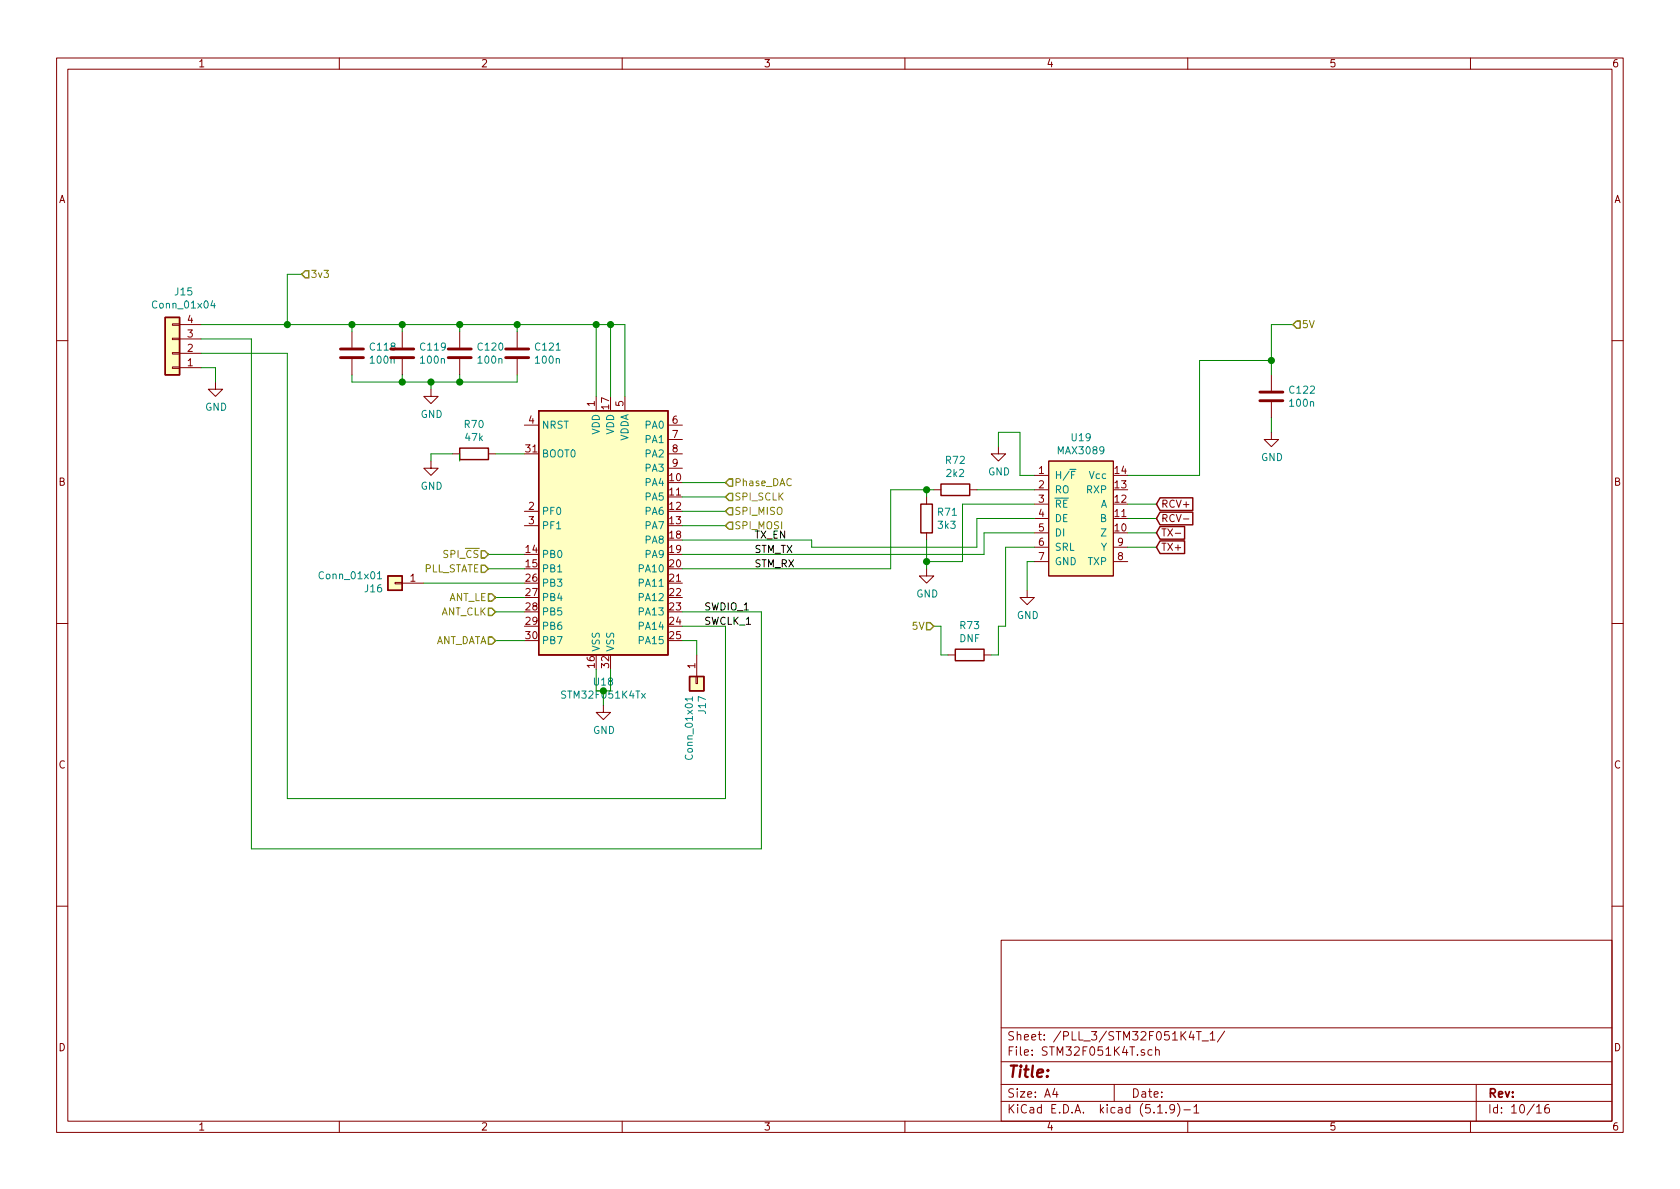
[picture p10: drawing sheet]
<svg xmlns="http://www.w3.org/2000/svg" width="297mm" height="210mm" viewBox="0 0 297 210" stroke-linecap="round" stroke-linejoin="round" font-family="sans-serif">
<g fill="none" stroke="#840000" stroke-width=".18">
<path d="M10 10.3h277v189.9h-277zM12 12.2h273v186.1h-273zM60 10.3v1.9M110 10.3v1.9M160 10.3v1.9M210 10.3v1.9M260 10.3v1.9M30.5 57.3h1.2v.2h-1.2zM30.5 59.8h1.2v.3h-1.2zM31.7 59.9h3.9M31.7 57.4h3.9M62.2 58.7v2.8"/>
<path d="M71.1 58.7v2.8M81.3 58.7v2.8M91.4 58.7v2.8M10 60.2h2M30.5 64.9h1.2v.2h-1.2zM30.5 62.4h1.2v.2h-1.2zM31.7 65h3.9M31.7 62.5h3.9M38.1 67.6v1.2h1.3l-1.3 1.3-1.3-1.3h1.3M62.2 63.5v2.8M71.1 63.5v2.8M76.2 68.8v1.3h1.3l-1.3 1.3-1.3-1.3h1.3"/>
<path d="M81.3 63.5v2.8M91.4 63.5v2.8M92.7 75.2h2.5M105.4 70.1v2.5M110.5 70.1v2.5M118.1 75.2h2.5M118.1 77.7h2.5M176.5 79v1.3h1.3l-1.3 1.2-1.2-1.2h1.2M224.8 76.4v1.3h1.3l-1.3 1.3-1.3-1.3h1.3M224.8 66.3v2.8M224.8 71.1v2.8M285 60.2h2"/>
<path d="M76.2 81.5v1.3h1.3l-1.3 1.3-1.3-1.3h1.3M80 80.3h1.3M86.4 80.3h1.2M92.7 90.4h2.5M92.7 93h2.5M118.1 80.3h2.5M118.1 82.8h2.5M163.8 87.9v1.2M163.8 94.2v1.3M165.1 86.6h1.3M171.4 86.6h1.3M182.9 86.6h2.5"/>
<path d="M182.9 84.1h2.5M182.9 89.1h2.5M182.9 91.7h2.5M182.9 94.2h2.5M182.9 96.8h2.5M182.9 99.3h2.5M185.4 81.5h11.4v20.3h-11.4zM196.8 96.8h2.6M196.8 99.3h2.6M207.8 94.3h1M209.2 91.8h1M10 110.3h2"/>
<path d="M69.8 103h1.3v.2h-1.3zM71.1 103.1h3.8M123.1 119.6h.2v1.3h-.2zM123.2 115.8v3.8M163.8 100.6v1.2h1.3l-1.3 1.3-1.2-1.3h1.2M167.6 115.8h1.3M174 115.8h1.3M181.6 104.4v1.3h1.3l-1.3 1.2-1.3-1.2h1.3M285 110.3h2M106.7 124.7v1.3h1.2l-1.2 1.2-1.3-1.2h1.3M10 160.2h2M177 166.3h108v32h-108z"/>
<path d="M285 160.2h2M60 198.3v1.9M110 198.3v1.9M160 198.3v1.9M177 194.8h108M177 191.8h108M177 187.8h108M177 181.8h108M186.5 192.5l-.4 1h1M186.8 193v1M197 191.8v3M202.3 185.7a.37 .37 0 0 0-.5 .1v.2l.5 .2 .1 .1-.2 .3-.4-.1"/>
<path d="M203.7 185.7l-.4-.1-.3 .3v.6l.3 .1 .4-.1M204.3 185.7h.1a.37 .37 0 0 1 .6 .1v.8M204.3 185.1v1.5M204.7 196.8h.8M206.2 196.7v.1M207.7 196l-.1 .1a.48 .48 0 0 1-.6 .1l-.2-.2 .2-.6a.48 .48 0 0 1 .6 .1 1.27 1.27 0 0 1-.2 1.2l-.4 .1M208.2 195.1a1.71 1.71 0 0 1 0 2.3M209.3 196.3h1.2M210 198.3v1.9M210.6 182.3l-.3 1.1h.9M211 182.9v1M211.1 195.8l.4-.5v1.5"/>
<path d="M211.1 196.8h.9M211.5 182.4h.9M212 182.4v1.5M212.5 184.1h1.2M214 182.8l.4-.4v1.5M214 183.9h.8M216.5 182.3l-1.3 2M260 198.3v1.9M261 191.8v6.5M271.7 195.8l.4-.5v1.5M271.7 196.8h.8M273.8 195.3a.59 .59 0 0 0-.7 .7l.1 .7 .2 .1 .5-.1 .1-.5-.2-.2-.4-.1-.3 .3"/>
</g>
<path d="M29.2 56.1h2.5v10.2h-2.5zM81.3 79.2h5.1v2.1h-5.1zM95.2 72.6h22.9v43.2h-22.9zM162.8 89.1h2v5.1h-2zM166.4 85.6h5v2h-5zM205.1 88h5.8v2.3h-5.8l-.6-1.2zM205.1 90.6h5.8v2.2h-5.8l-.6-1.1zM205.1 95.7h4.3v2.2h-4.3l-.6-1.1zM205.1 93.1h4.3v2.2h-4.3l-.6-1.1zM68.6 101.8h2.5v2.6h-2.5zM121.9 119.6h2.6v2.6h-2.6zM168.9 114.8h5.1v2h-5.1z" fill="none" stroke="#840000" stroke-width=".25"/>
<path d="M60.2 63.2h4.1M60.2 61.7h4.1M69.1 63.2h4.1M69.1 61.7h4.1M79.2 63.2h4.1M79.2 61.7h4.1M89.4 63.2h4.1M89.4 61.7h4.1M222.8 70.9h4M222.8 69.3h4" fill="none" stroke="#840000" stroke-width=".51"/>
<g fill="#ffffc2" stroke="#ffffc2" stroke-width=".18">
<path d="M121.9 119.6h2.6v2.6h-2.6z"/>
<path d="M68.6 101.8h2.5v2.6h-2.5z"/>
<path d="M29.2 56.1h2.5v10.2h-2.5z"/>
<path d="M185.4 81.5h11.4v20.3h-11.4z"/>
<path d="M95.2 72.6h22.9v43.2h-22.9z"/>
</g>
<path d="M37.6 53.2l-.3 .8h.8M37.9 53.6v.9M189.2 83h1M189.5 84h.4M190.1 83.4h-.6v1.2M66.8 101.4l.3-.3v1.3M66.8 102.4h.7M122.4 123.6h-1.2l.3 .3M122.4 123.2v.7" fill="none" stroke="#008484" stroke-width=".18"/>
<g fill="none" stroke="#008400" stroke-width=".18">
<path d="M35.6 57.4h74.9v12.7M35.6 59.9h8.8v90.2h90.2v-41.9h-14M53.3 48.5h-2.5v8.9M62.2 57.4v1.3M71.1 57.4v1.3M81.3 57.4v1.3M91.4 57.4v1.3M105.4 57.4v12.7M107.9 57.4v12.7M228.6 57.4h-3.8v8.9M35.6 65h2.5v2.6M35.6 62.5h15.2v78.7h77.5v-30.5h-7.7"/>
<path d="M62.2 66.3v1.3h29.2v-1.3M71.1 66.3v1.3M76.2 67.6v1.2M81.3 66.3v1.3M176.5 79v-2.6h3.8v7.7h2.6M224.8 63.7h-12.7v20.4h-12.7M224.8 73.9v2.5M80 80.3h-3.8v1.2M81.3 80.3v1.2M86.4 98h6.3M87.6 80.3h5.1M120.6 85.3h7.7"/>
<path d="M120.6 93h7.7M120.6 90.4h7.7M120.6 87.9h7.7M163.8 86.6v1.3M163.8 95.5v5.1M165.1 86.6h-7.6v14h-36.9M172.7 86.6h10.2M182.9 96.8h-5.1v13.9h-1.3v5.1h-1.2M182.9 94.2h-8.9v3.8h-53.4M182.9 89.1h-12.7v10.2h-6.4M182.9 91.7h-10.2v5.1h-29.2v-1.3h-22.9M182.9 99.3h-1.3v5.1"/>
<path d="M199.4 89.1h5.1M199.4 91.7h5.1M199.4 94.2h5.1M199.4 96.8h5.1M74.9 103.1h17.8M86.4 100.6h6.3M87.6 108.2h5.1M87.6 113.3h5.1M87.6 105.7h5.1M105.4 118.4v3.8M107.9 118.4v3.8M120.6 113.3h2.6v2.5"/>
<path d="M165.1 110.7h1.3v5.1h1.2M106.7 122.2v2.5"/>
</g>
<path d="M54 47.9h.6v1.2h-.6l-.7-.6zM229.2 56.8h.7v1.2h-.7l-.6-.6zM85.1 97.4h.6l.7 .6-.7 .7h-.6zM85.1 99.9h.6l.7 .7-.7 .6h-.6zM128.9 89.8h.6v1.3h-.6l-.6-.7zM128.9 92.3h.6v1.3h-.6l-.6-.6zM128.9 87.2h.6v1.3h-.6l-.6-.6zM128.9 84.7h.6v1.3h-.6l-.6-.7zM86.4 105h.6l.6 .7-.6 .6h-.6zM86.4 112.6h.6l.6 .7-.6 .6h-.6zM86.4 107.6h.6l.6 .6-.6 .6h-.6zM163.8 110.1h.7l.6 .6-.6 .7h-.7z" fill="none" stroke="#848400" stroke-width=".25"/>
<g fill="#008400" stroke="#008400" stroke-width=".25">
<circle cx="71.1" cy="57.4" r=".51"/>
<circle cx="163.8" cy="86.6" r=".51"/>
<circle cx="105.4" cy="57.4" r=".51"/>
<circle cx="50.8" cy="57.4" r=".51"/>
<circle cx="108" cy="57.4" r=".51"/>
<circle cx="81.3" cy="57.4" r=".51"/>
<circle cx="76.2" cy="67.6" r=".51"/>
<circle cx="62.2" cy="57.4" r=".51"/>
<circle cx="224.8" cy="63.7" r=".51"/>
<circle cx="91.4" cy="57.4" r=".51"/>
<circle cx="81.3" cy="67.6" r=".51"/>
<circle cx="163.8" cy="99.3" r=".51"/>
<circle cx="71.1" cy="67.6" r=".51"/>
</g>
<text font-size="2.8" fill="#840000" x="178" y="190.5">Title:</text>
<g font-size="2.1" fill="#840000">
<text x="178" y="184">Sheet: /PLL_3/STM32F051K4T_1/</text>
<text x="178" y="186.7">File: STM32F051K4T.sch</text>
<text x="178" y="196.9">KiCad E.D.A. kicad (5.1.9)-1</text>
<text x="178" y="194.1">Size: A4</text>
<text x="200" y="194.1">Date:</text>
<text x="263" y="194.1">Rev:</text>
<text x="263" y="196.9">Id: 10/16</text>
</g>
<g font-size="1.8" fill="#840000">
<text x="35" y="11.9">1</text>
<text x="85" y="11.9">2</text>
<text x="135" y="11.9">3</text>
<text x="185" y="11.9">4</text>
<text x="235" y="11.9">5</text>
<text x="285" y="11.9">6</text>
<text x="10.4" y="35.9">A</text>
<text x="285.4" y="35.9">A</text>
<text x="33.2" y="59.7">3</text>
<text x="33.2" y="57.1">4</text>
<text x="33.2" y="64.8">1</text>
<text x="33.2" y="62.2">2</text>
<text x="105.2" y="71.9" transform="rotate(-90 105.2 71.9)">1</text>
<text x="110.2" y="71.9" transform="rotate(-90 110.2 71.9)">5</text>
<text x="93.5" y="74.9">4</text>
<text x="107.7" y="72.3" transform="rotate(-90 107.7 72.3)">17</text>
<text x="118.9" y="74.9">6</text>
<text x="118.9" y="77.5">7</text>
<text x="93" y="80">31</text>
<text x="118.9" y="80">8</text>
<text x="118.9" y="82.5">9</text>
<text x="183.7" y="83.8">1</text>
<text x="197.2" y="83.8">14</text>
<text x="10.4" y="85.9">B</text>
<text x="118.4" y="85.1">10</text>
<text x="118.4" y="87.6">11</text>
<text x="183.7" y="86.4">2</text>
<text x="183.7" y="88.9">3</text>
<text x="197.2" y="88.9">12</text>
<text x="197.2" y="86.4">13</text>
<text x="205.3" y="89.8">RCV+</text>
<text x="285.4" y="85.9">B</text>
<text x="93.5" y="90.2">2</text>
<text x="93.5" y="92.7">3</text>
<text x="118.4" y="90.2">12</text>
<text x="118.4" y="92.7">13</text>
<text x="118.4" y="95.2">18</text>
<text x="183.7" y="91.4">4</text>
<text x="183.7" y="94">5</text>
<text x="197.2" y="94">10</text>
<text x="197.2" y="91.4">11</text>
<text x="205.3" y="92.3">RCV-</text>
<text x="205.3" y="94.9">TX-</text>
<text x="93" y="97.8">14</text>
<text x="93" y="100.3">15</text>
<text x="118.4" y="97.8">19</text>
<text x="118.4" y="100.3">20</text>
<text x="183.7" y="96.5">6</text>
<text x="183.7" y="99.1">7</text>
<text x="197.6" y="99.1">8</text>
<text x="197.6" y="96.5">9</text>
<text x="205.3" y="97.4">TX+</text>
<text x="72.5" y="102.9">1</text>
<text x="93" y="102.9">26</text>
<text x="93" y="105.4">27</text>
<text x="93" y="107.9">28</text>
<text x="118.4" y="102.9">21</text>
<text x="118.4" y="105.4">22</text>
<text x="118.4" y="107.9">23</text>
<text x="93" y="110.5">29</text>
<text x="93" y="113">30</text>
<text x="118.4" y="110.5">24</text>
<text x="118.4" y="113">25</text>
<text x="105.2" y="118.1" transform="rotate(-90 105.2 118.1)">16</text>
<text x="107.7" y="118.1" transform="rotate(-90 107.7 118.1)">32</text>
<text x="122.9" y="118.2" transform="rotate(-90 122.9 118.2)">1</text>
<text x="10.4" y="135.9">C</text>
<text x="285.4" y="135.9">C</text>
<text x="10.4" y="185.9">D</text>
<text x="285.4" y="185.9">D</text>
<text x="35" y="199.9">1</text>
<text x="85" y="199.9">2</text>
<text x="135" y="199.9">3</text>
<text x="185" y="199.9">4</text>
<text x="235" y="199.9">5</text>
<text x="285" y="199.9">6</text>
</g>
<g font-size="1.8" fill="#008484">
<text x="31" y="52.2">J15</text>
<text x="27.3" y="54.6">Conn_01x04</text>
<text x="65.6" y="62">C118</text>
<text x="65.6" y="64.3">100n</text>
<text x="74.4" y="62">C119</text>
<text x="74.5" y="64.3">100n</text>
<text x="84.6" y="62">C120</text>
<text x="84.7" y="64.3">100n</text>
<text x="94.8" y="62">C121</text>
<text x="94.8" y="64.3">100n</text>
<text x="228.1" y="69.6">C122</text>
<text x="228.2" y="71.9">100n</text>
<text x="36.3" y="72.6">GND</text>
<text x="74.4" y="73.9">GND</text>
<text x="82.2" y="75.7">R70</text>
<text x="82.3" y="78">47k</text>
<text x="95.8" y="75.8">NRST</text>
<text x="106" y="76.9" transform="rotate(-90 106 76.9)">VDD</text>
<text x="108.6" y="76.9" transform="rotate(-90 108.6 76.9)">VDD</text>
<text x="114.2" y="75.8">PA0</text>
<text x="95.8" y="80.9">BOOT0</text>
<text x="111.1" y="78.2" transform="rotate(-90 111.1 78.2)">VDDA</text>
<text x="114.2" y="78.4">PA1</text>
<text x="114.2" y="80.9">PA2</text>
<text x="114.2" y="83.4">PA3</text>
<text x="167.3" y="82">R72</text>
<text x="187.2" y="80.3">MAX3089</text>
<text x="189.5" y="78">U19</text>
<text x="223" y="81.5">GND</text>
<text x="74.4" y="86.6">GND</text>
<text x="114.2" y="86">PA4</text>
<text x="114.2" y="88.5">PA5</text>
<text x="167.4" y="84.3">2k2</text>
<text x="174.7" y="84.1">GND</text>
<text x="186.4" y="84.7">H/F</text>
<text x="186.4" y="87.2">RO</text>
<text x="186.4" y="89.8">RE</text>
<text x="192.2" y="87.2">RXP</text>
<text x="192.7" y="84.7">Vcc</text>
<text x="194.6" y="89.8">A</text>
<text x="95.8" y="91.1">PF0</text>
<text x="95.8" y="93.6">PF1</text>
<text x="114.2" y="91.1">PA6</text>
<text x="114.2" y="93.6">PA7</text>
<text x="165.9" y="91.2">R71</text>
<text x="165.9" y="93.5">3k3</text>
<text x="186.4" y="92.3">DE</text>
<text x="186.4" y="94.9">DI</text>
<text x="194.6" y="92.3">B</text>
<text x="194.7" y="94.9">Z</text>
<text x="95.8" y="98.7">PB0</text>
<text x="95.8" y="101.2">PB1</text>
<text x="113.2" y="101.2">PA10</text>
<text x="114.2" y="96.1">PA8</text>
<text x="114.2" y="98.7">PA9</text>
<text x="186.4" y="97.4">SRL</text>
<text x="186.4" y="99.9">GND</text>
<text x="192.4" y="99.9">TXP</text>
<text x="194.7" y="97.4">Y</text>
<text x="56.7" y="102.4">Conn_01x01</text>
<text x="64.6" y="104.7">J16</text>
<text x="95.8" y="103.8">PB3</text>
<text x="95.8" y="106.3">PB4</text>
<text x="113.2" y="103.8">PA11</text>
<text x="113.2" y="106.3">PA12</text>
<text x="162" y="105.7">GND</text>
<text x="95.8" y="108.8">PB5</text>
<text x="95.8" y="111.4">PB6</text>
<text x="95.8" y="113.9">PB7</text>
<text x="113.2" y="108.8">PA13</text>
<text x="113.2" y="111.4">PA14</text>
<text x="113.2" y="113.9">PA15</text>
<text x="169.6" y="113.6">DNF</text>
<text x="169.8" y="111.2">R73</text>
<text x="179.8" y="109.5">GND</text>
<text x="106" y="115.3" transform="rotate(-90 106 115.3)">VSS</text>
<text x="108.6" y="115.3" transform="rotate(-90 108.6 115.3)">VSS</text>
<text x="105.1" y="121.2">U18</text>
<text x="104.9" y="129.8">GND</text>
<text x="124.8" y="126.2" transform="rotate(-90 124.8 126.2)">J17</text>
<text x="122.5" y="134" transform="rotate(-90 122.5 134)">Conn_01x01</text>
</g>
<g font-size="1.8" fill="#848400">
<text x="54.9" y="49.1">3v3</text>
<text x="230.1" y="58">5V</text>
<text x="129.8" y="88.5">SPI_SCLK</text>
<text x="129.8" y="86">Phase_DAC</text>
<text x="129.8" y="91.1">SPI_MISO</text>
<text x="129.8" y="93.6">SPI_MOSI</text>
<text x="74.7" y="101.2">PLL_STATE</text>
<text x="78.5" y="98.7">SPI_CS</text>
<text x="79.2" y="106.3">ANT_LE</text>
<text x="76.6" y="113.9">ANT_DATA</text>
<text x="77.9" y="108.8">ANT_CLK</text>
<text x="161.4" y="111.4">5V</text>
</g>
<g font-size="1.8">
<text x="133.3" y="95.2">TX_EN</text>
<text x="133.3" y="97.8">STM_TX</text>
<text x="133.3" y="100.3">STM_RX</text>
<text x="124.5" y="107.9">SWDIO_1</text>
<text x="124.5" y="110.5">SWCLK_1</text>
</g>
<text font-size="1.8" fill="#008400" x="99.7" y="123.5">STM32F051K4Tx</text>
</svg>
